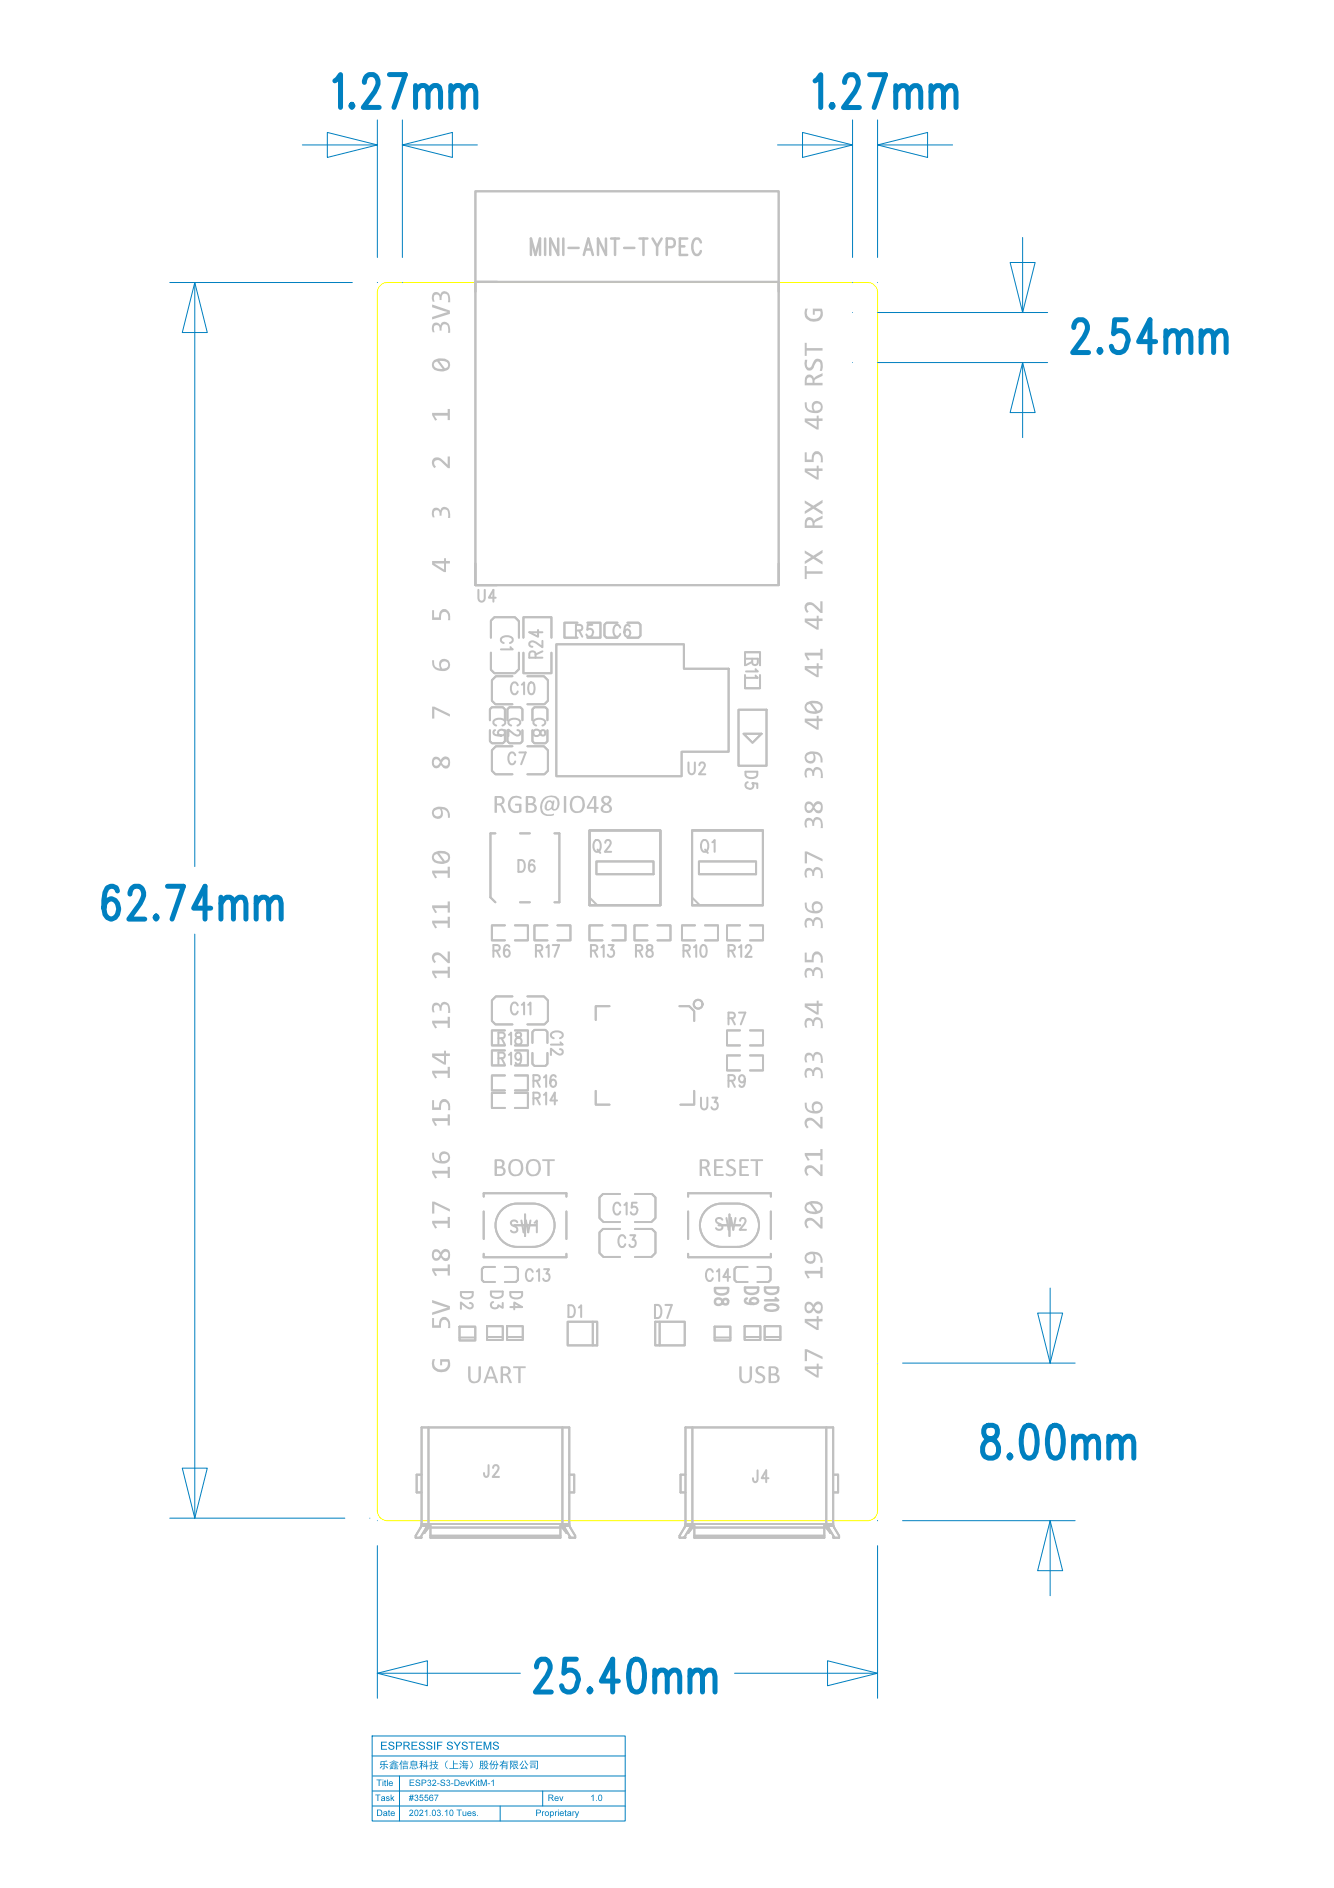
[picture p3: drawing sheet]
<svg xmlns="http://www.w3.org/2000/svg" width="210mm" height="297mm" viewBox="0 0 210 297" stroke-linecap="round" stroke-linejoin="round" font-family="sans-serif">
<path d="M60 44.7l.9-.3h75.6a1.55 1.55 0 0 1 1.6 1.6v191.7a1.55 1.55 0 0 1-1.6 1.5h-75.6a1.55 1.55 0 0 1-1.5-1.5v-191.7l.1-.5z" fill="none" stroke="#ff0" stroke-width=".16"/>
<g fill="none" stroke="#c0c0c0" stroke-width=".31">
<path d="M90.6 98.3v1.9M93.2 98.3h-.7l-.1 .8a.51 .51 0 0 1 .7-.1 .51 .51 0 0 1 .2 .6 .51 .51 0 0 1-.5 .6 .51 .51 0 0 1-.5-.4M81.1 118.8a.5 .5 0 0 0-.5-.4 .5 .5 0 0 0-.5 .4 1.16 1.16 0 0 0 .3 1.4 .53 .53 0 0 0 .7-.4M81.4 114.9h.3l.2 .3v.2l-.2 .3a.67 .67 0 0 1-.8-.2l-.9-.7v1M83.3 107.5l.4-.1a.9 .9 0 0 1 .4 1l-.2 .7-.4 .1a.9 .9 0 0 1-.4-1zM84 114.9a.65 .65 0 0 1 .7 0 .65 .65 0 0 1 .4 .6 .37 .37 0 0 0 .4 .2 .37 .37 0 0 0 .3-.3v-.2a.38 .38 0 0 0-.6-.3l-.1 .2a.61 .61 0 0 1-.4 .7 .61 .61 0 0 1-.8-.4zM84.4 114.2a.5 .5 0 0 1-.5-.5 .5 .5 0 0 1 .5-.5 1.16 1.16 0 0 1 1.4 .3 .53 .53 0 0 1-.5 .7M118.9 106.3l.3 .3h-1.8M83.1 158.1l.4-.4v1.9M81.2 162.5a.41 .41 0 0 0 .2 .7 .61 .61 0 0 1 .6 .4 .61 .61 0 0 1-.3 .7 .54 .54 0 0 1-.6-.4 .54 .54 0 0 1 .4-.6l.3-.1a.37 .37 0 0 0 .2-.4 .37 .37 0 0 0-.3-.3zM82 166.2a.5 .5 0 0 1-.5 .6 .55 .55 0 0 1-.4-.7 .55 .55 0 0 1 .7-.4 1.56 1.56 0 0 1 0 1.7 .4 .4 0 0 1-.7-.2M76.1 187.7v.6"/>
<path d="M76.1 197.3v.5M89.1 187.7v.6M89.1 197.3v.5M97.6 189.7a.5 .5 0 0 0-.5-.5 .5 .5 0 0 0-.5 .5 1.16 1.16 0 0 0 .4 1.4 .53 .53 0 0 0 .6-.5M108.3 187.7v.6M108.3 197.3v.5M121.3 187.7v.6M121.3 197.3v.5"/>
</g>
<g fill="none" stroke="#0080c0" stroke-width=".16">
<path d="M59.4 18.9v21.6M63.3 18.9v21.6M134.1 18.9v21.6M138.1 18.9v21.6M47.6 22.8h11.8M51.5 20.8l7.9 2-7.9 2zM138.1 22.8l7.9-2v4zM138.1 22.8h11.8M160.9 37.4v11.8M26.7 44.4h28.7M30.6 44.4l2 7.9h-3.9zM30.6 44.4v91.9"/>
<path d="M59.4 44.4h.1M134.1 49.2h.1M134.1 57h.1M138.1 49.2h26.7M158.9 41.3h4l-2 7.9zM160.9 57l2 7.9h-4zM160.9 57v11.8M30.6 147v91.9M142 214.5h27.2M163.3 206.6h3.9l-2 7.9zM165.2 202.6v11.9M26.7 238.9h27.6"/>
<path d="M28.7 231h3.9l-2 7.9zM142 239.2h27.2M165.2 239.2l2 7.9h-3.9zM165.2 239.2v11.9M59.4 243.2v24M138.1 243.2v24M58.6 273.1h39.8v13.4h-39.8zM58.6 276.3h39.8M58.6 279.4h39.8M59.4 263.3l7.8-2v3.9zM59.4 263.3h22.5M62.9 279.4v7.1"/>
<path d="M115.6 263.3h22.5M130.2 261.3l7.9 2-7.9 1.9zM58.6 281.8h39.8M58.6 284.1h39.8M78.7 284.1v2.4M85.4 281.8v2.3"/>
</g>
<g fill="#0080c0">
<path d="M59.3 284.7h.4a.51 .51 0 0 1 .5 .5 .51 .51 0 0 1-.5 .5h-.4zM59.5 284.8v.8a.42 .42 0 0 0 .5-.4 .42 .42 0 0 0-.5-.4zM60.4 285.1a.32 .32 0 0 1 .5 .1l.1 .5-.2-.1-.3 .1a.25 .25 0 0 1-.2-.3 .25 .25 0 0 1 .4-.1l.1-.1a.18 .18 0 0 0-.2-.1 .18 .18 0 0 0-.2 .1h-.1zM60.4 285.5a.18 .18 0 0 0 .3 .1 .18 .18 0 0 0 .1-.2zM61.1 284.8l.2-.1v.3h.1v.1h-.1v.5l.1 .1h-.3v-.6h-.1zM61.6 285.1l.3-.1 .2 .3-.5 .1a.23 .23 0 0 0 .2 .2 .23 .23 0 0 0 .2-.1h.1a.38 .38 0 0 1-.5 .2 .38 .38 0 0 1 0-.6zM61.7 285.1l-.1 .2h.4l-.1-.2z"/>
<path d="M59.1 282.3h.8v.2h-.4v.9h-.1v-.9h-.3zM60.1 282.7a.37 .37 0 0 1 .4 0 .37 .37 0 0 1 .1 .5v.2l-.1-.1-.3 .1a.25 .25 0 0 1-.2-.4 .25 .25 0 0 1 .4-.1 .18 .18 0 0 0-.1-.2 .18 .18 0 0 0-.2 .1h-.1zM60.1 283.1a.18 .18 0 0 0 .2 .1 .18 .18 0 0 0 .1-.2zM60.8 282.7l.3-.1 .2 .2-.3-.1h-.1v.2a.29 .29 0 0 1 .4 .1 .29 .29 0 0 1-.2 .4 .29 .29 0 0 1-.3-.2l-.1-.1h.1a.16 .16 0 0 0 .2 .2 .16 .16 0 0 0 .2-.2 .29 .29 0 0 1-.4-.1 .29 .29 0 0 1 0-.3zM61.5 282.3h.1v.6l.3-.3h.2l-.3 .3 .3 .5h-.2l-.2-.4-.1 .4h-.1z"/>
<path d="M59.2 280h.9v.1h-.4v.9h-.1v-.9h-.4zM60.2 280h.1v.1h-.1zM60.2 280.3h.1v.7h-.1zM60.5 280.1l.1-.1v.3h.2v.1h-.2v.4l.2 .2-.3-.1v-.5h-.1zM60.9 280h.1v1h-.1zM61.2 280.3h.4l.2 .3-.5 .1a.23 .23 0 0 0 .1 .2 .23 .23 0 0 0 .3-.1h.1a.38 .38 0 0 1-.5 .1 .38 .38 0 0 1-.1-.6zM61.3 280.5h.4l-.2-.1z"/>
<path d="M59.9 277.1l1-.1 .1 .1-1 .1v.4h.4v-.4h.1v.4h.6v.1h-.6l-.1 .7h-.2l-.1-.1 .3-.1v-.5h-.6v-.1zM60.1 277.8l.1 .1-.4 .4-.1-.1zM60.6 277.9l.1-.1 .4 .3-.1 .1zM61.5 277.4h.4l-.2-.2h.5l-.2 .2h.4h-.1v.1l.2 .1h-1.1l.3-.1v-.1zM62.1 277.9h.4l-.2 .1 .3 .1h-.3v.2l.2-.2 .2 .2h-.8l.2-.2 .1 .2v-.2h-.2l.2-.1zM61.3 277.2l.6-.3 .8 .3v.1h-.2a1.12 1.12 0 0 0-1.2 0zM61.5 277.9h.3h-.1l.1 .1-.1 .1v.1l.2-.1v.2l-.6 .1v-.1h.1v-.2l.2 .1v-.1h-.2l.2-.1zM61.9 277.9l.3-.3 .5 .2v.1l-.4-.2-.3 .3zM61.2 277.9l.4-.3 .3 .2-.3-.1-.3 .3zM62 277.4v.1l.2-.1zM61.7 277.4l.2 .1v-.1zM63.4 277.8h.7v.5l-.1-.1h-.5v.2h-.1zM63.1 277h.2l-.1 .3v1.1h-.2l.1-.9-.2 .2-.1-.1zM63.5 277.9v.2h.5v-.2zM63.3 277.2h1v.1h-1zM63.4 277.4h.8v.1h-.8zM63.4 277.6h.8v.1h-.8zM63.6 277h.2v.1l-.1 .1zM64.6 277.1h.3v-.2l.2 .1-.1 .1h.6v.7h-1zM64.8 277.9h.1v.3h.5v-.1l.1 .1v.1h-.7zM64.7 277.2v.1h.8v-.1zM64.7 277.6v.1h.8v-.1zM64.7 277.4v.1h.8v-.1zM65.5 278l.1-.1 .2 .3h-.1zM64.5 277.9l.1 .1-.1 .3h-.1zM65.1 277.9h.1l.1 .1-.1 .1zM66 277.1l.5-.1 .1 .1h-.2v.3h.2v.1h-.2v.9h-.1v-.6l-.2 .4-.1-.1 .3-.6h-.3v-.1h.3v-.2h-.2zM67.1 277h.1v.8h.2v.1h-.2v.5h-.1v-.4h-.5v-.1l.5-.1zM66.7 277.5l.3 .2-.1 .1-.2-.3zM66.7 277.2l.1-.1 .2 .3h-.1zM66.4 277.7l.1-.1 .2 .2-.1 .1zM68.1 277.2h.4l-.1-.2h.2v.2h.3v.1h-.3v.3h.3l-.3 .5 .4 .2-.1 .1-.4-.2-.4 .1h-.1l.4-.2-.2-.6 .3 .1v-.3h-.4zM67.8 277h.1v.3h.2v.1h-.2v.2h.2v.1h-.2v.6l-.2 .1 .1-.6-.2 .1-.1-.1 .3-.1v-.3h-.2v-.1h.2zM68.3 277.7l.2 .3 .2-.3zM70.4 277l.1 .1a.68 .68 0 0 0 0 1.1l-.1 .1a.78 .78 0 0 1 0-1.3zM71.3 277h.1v.4h.6v.2h-.6v.6h.7v.1h-1.4v-.1h.6zM72.9 276.9l.2 .1-.1 .1h.7v.1h-.7l-.1 .2h.6v.3h.2v.1h-.2v.3h.1v.1h-.1l-.1 .2-.2-.1 .2-.1h-.6l.1-.4h-.2v-.1h.2v-.3l-.1 .1-.1-.1zM72.9 277.8v.3h.5v-.3zM73 277.5l-.1 .2h.5v-.2zM72.5 277.8l.1 .1-.2 .4h-.1zM72.3 277.4l.3 .2v.1l-.3-.2zM72.4 277l.3 .2-.1 .1-.3-.2zM73.1 277.9l.1-.1 .1 .2-.1 .1zM73.1 277.5l.2 .2h-.1zM74 277a.78 .78 0 0 1 0 1.3v-.1a.67 .67 0 0 0 0-1.1zM75.6 277h.4v1.3l-.2 .1 .1-.6h-.2l-.2 .6-.1-.1 .1-.3zM76.1 277.6h.7l-.3 .5 .4 .2-.1 .1-.3-.2-.4 .2-.1-.1 .4-.2zM76.2 277h.5v.4h.2l-.1 .1h-.2l-.1-.4h-.2l-.1 .5-.1-.1zM75.7 277.5v.2h.2v-.2zM75.7 277.1v.3h.2v-.3zM76.3 277.7l.2 .3 .1-.3zM77.7 277l.2 .1-.3 .5h.6l-.2-.6h.1l.4 .6-.2 .1v-.1l-.1 .3a.31 .31 0 0 1-.3 .5v-.2a.35 .35 0 0 0 .2-.5h-.3v.4l-.3 .3-.1-.1 .3-.3v-.3l-.1-.1-.1 .2-.1-.1zM77.3 276.9l.2 .1-.2 .3v1.1h-.1v-.9l-.1 .2-.1-.1zM78.7 277.2h.4l.1-.3 .1 .1v.2h.7v.1h-.8l-.1 .1h.8l-.1 .9-.2 .1-.1-.2h.2v-.2h-.6v.4h-.2l.1-.7-.3 .2-.1-.1 .5-.5h-.4zM79.1 277.5v.2h.6v-.2zM79.1 277.8v.2h.6v-.2zM80.8 277h.6v.6h-.3l.1 .3 .2-.2 .1 .1-.3 .2 .4 .2-.1 .1-.3-.2-.1-.5h-.2v.6l.2-.1v.1l-.3 .2v-.1zM80.2 277h.5l-.2 .5 .2 .4-.2 .2-.1-.1a.23 .23 0 0 0 .2-.3 .23 .23 0 0 0-.2-.2l.1-.4h-.1v1.3h-.2zM80.9 277.4v.1h.4v-.1zM80.9 277.1v.2h.4v-.2zM82.3 277.5l.2 .1-.4 .6 .7-.1-.2-.2 .1-.1 .3 .5-.1 .1-.1-.2-.8 .1-.1-.1zM82.5 277h.1l.6 .7-.2 .1-.1-.2zM82.2 277l.1 .1-.5 .7-.1-.1zM83.5 277.6h.7v.5h-.6v.1h-.1zM83.4 277h1.2v1.3l-.3 .1v-.2l.2-.1v-1h-1.1zM83.6 277.7v.3h.5v-.3zM83.3 277.3h1v.1h-1z"/>
<path d="M60 274h.9v.2h-.8v.4h.7v.1h-.7v.4h.8v.2h-.9zM61.2 274.2a.49 .49 0 0 1 .5-.2 .49 .49 0 0 1 .3 .4h-.1a.26 .26 0 0 0-.3-.3 .26 .26 0 0 0-.2 .4 .46 .46 0 0 1 .5 .2 .46 .46 0 0 1 .1 .5 .55 .55 0 0 1-.9-.4h.2a.3 .3 0 0 0 .3 .4 .3 .3 0 0 0 .2-.4 .46 .46 0 0 1-.6-.6zM62.3 274h.5a.38 .38 0 0 1 .5 .4 .38 .38 0 0 1-.5 .4h-.3v.5h-.2zM62.5 274.2v.4h.3a.24 .24 0 0 0 .3-.2 .24 .24 0 0 0-.3-.2zM63.5 274h.5a.35 .35 0 0 1 .5 .3 .35 .35 0 0 1-.4 .4l.5 .6h-.2l-.2-.3a.42 .42 0 0 0-.5-.3v.6h-.2zM63.7 274.2v.4l.6-.1-.1-.3zM64.7 274h1v.2h-.8v.4h.7v.1h-.7v.4h.8v.2h-1zM66 274.2a.49 .49 0 0 1 .5-.2 .49 .49 0 0 1 .3 .4h-.1a.26 .26 0 0 0-.3-.3 .26 .26 0 0 0-.2 .4 .46 .46 0 0 1 .5 .2 .46 .46 0 0 1 0 .5 .55 .55 0 0 1-.8-.4h.1a.3 .3 0 0 0 .4 .4 .3 .3 0 0 0 .2-.4 .46 .46 0 0 1-.6-.6zM67.2 274.1a.49 .49 0 0 1 .8 .3h-.2a.26 .26 0 0 0-.3-.3 .26 .26 0 0 0-.2 .4h.1a.46 .46 0 0 1 .5 .2 .46 .46 0 0 1 0 .5 .55 .55 0 0 1-.9-.4h.2a.3 .3 0 0 0 .3 .4 .3 .3 0 0 0 .3-.4h-.1a.43 .43 0 0 1-.5-.2 .43 .43 0 0 1 0-.5zM68.3 274h.2v1.3h-.2zM68.8 274h.8v.2h-.7v.4h.6v.1h-.6v.6h-.1zM70.4 274.2a.49 .49 0 0 1 .5-.2 .49 .49 0 0 1 .3 .4h-.1a.26 .26 0 0 0-.3-.3 .26 .26 0 0 0-.2 .4 .46 .46 0 0 1 .5 .2 .46 .46 0 0 1 .1 .5 .55 .55 0 0 1-.9-.4h.2a.3 .3 0 0 0 .3 .4 .3 .3 0 0 0 .2-.4 .46 .46 0 0 1-.6-.6zM71.4 274h.2l.4 .6 .3-.6h.2l-.5 .8v.5h-.1v-.5zM72.8 274.1a.49 .49 0 0 1 .8 .3h-.2a.26 .26 0 0 0-.3-.3 .26 .26 0 0 0-.2 .4h.1a.46 .46 0 0 1 .5 .2 .46 .46 0 0 1 0 .5 .55 .55 0 0 1-.9-.4h.2a.3 .3 0 0 0 .3 .4 .3 .3 0 0 0 .3-.4h-.1a.43 .43 0 0 1-.5-.2 .43 .43 0 0 1 0-.5zM73.7 274h1.1v.2h-.5v1.1h-.1v-1.1h-.5zM74.9 274h.9v.2h-.7v.4h.7v.1h-.7v.4h.8v.2h-1zM76.1 274h.3l.3 1.1 .3-1.1h.3v1.3h-.2v-1.1l-.3 1.1h-.2l-.3-1.1v1.1h-.2zM77.7 274.1a.49 .49 0 0 1 .8 .3h-.2a.26 .26 0 0 0-.3-.3 .26 .26 0 0 0-.2 .4h.1a.46 .46 0 0 1 .5 .2 .46 .46 0 0 1 0 .5 .55 .55 0 0 1-.9-.4h.2a.3 .3 0 0 0 .3 .4 .3 .3 0 0 0 .3-.4h-.1a.43 .43 0 0 1-.5-.2 .43 .43 0 0 1 0-.5z"/>
<path d="M84.4 284.7h.3a.3 .3 0 0 1 .4 .3 .3 .3 0 0 1-.3 .3h-.3v.4h-.1zM84.5 284.8v.4h.3a.19 .19 0 0 0 .2-.2 .19 .19 0 0 0-.2-.2zM85.3 285l.1 .1 .3-.1-.3 .2v.5h-.1zM85.7 285.4a.36 .36 0 0 1 .7 0 .36 .36 0 0 1-.7 0zM85.8 285.4a.25 .25 0 0 0 .5 0 .25 .25 0 0 0-.5 0zM86.5 285h.2v.1a.33 .33 0 0 1 .5 .3 .33 .33 0 0 1-.5 .2v.4h-.2zM86.7 285.2v.4a.23 .23 0 0 0 .3-.2 .23 .23 0 0 0-.3-.2zM87.3 285l.1 .1 .3-.1-.2 .2v.5h-.2zM87.8 284.7h.1v.1h-.1zM87.8 285h.1v.7h-.1zM88.1 285.1l.4-.1 .2 .3-.5 .1a.23 .23 0 0 0 .1 .2 .23 .23 0 0 0 .3-.1h.1a.38 .38 0 0 1-.5 .2 .38 .38 0 0 1-.1-.6zM88.2 285.1v.2h.4l-.1-.2zM88.9 284.8l.1-.1v.3h.2v.1h-.2v.5l.2 .1h-.3v-.6h-.1zM89.4 285a.37 .37 0 0 1 .4 .1 .37 .37 0 0 1 .1 .4v.2l-.2-.1-.2 .1a.25 .25 0 0 1-.2-.3 .25 .25 0 0 1 .3-.1l.1-.1a.18 .18 0 0 0-.1-.1 .18 .18 0 0 0-.2 .1h-.1zM89.4 285.5a.18 .18 0 0 0 .2 .1 .18 .18 0 0 0 .1-.2zM90.1 285l.1 .1 .3-.1-.3 .2v.5h-.1zM90.5 285h.1l.2 .6 .2-.6h.1l-.4 1h-.2l.2-.3z"/>
<path d="M64.5 284.8a.35 .35 0 0 1 .5 .1 .35 .35 0 0 1-.3 .5l-.2 .2h.5v.1h-.6l.1-.2a.51 .51 0 0 0 .3-.6l-.2-.1-.1 .2h-.1zM65.3 284.8a.4 .4 0 0 1 .5 .1 .4 .4 0 0 1 0 .5 .34 .34 0 0 1-.4 .3 .34 .34 0 0 1-.2-.5zM65.4 284.9l-.1 .1a.4 .4 0 0 0 .3 .6l.1-.2a.4 .4 0 0 0-.3-.6zM66.1 284.8a.35 .35 0 0 1 .5 .1 .35 .35 0 0 1-.3 .5l-.2 .2h.5v.1h-.6v-.2a.51 .51 0 0 0 .4-.6l-.2-.1-.1 .2h-.1zM66.9 285l.3-.3v1h-.1v-.8l-.2 .2zM67.6 285.6h.1v.1h-.1zM68.1 284.8a.41 .41 0 0 1 .5 .1 .41 .41 0 0 1 0 .5 .34 .34 0 0 1-.4 .3 .34 .34 0 0 1-.3-.5zM68.1 284.9v.1a.4 .4 0 0 0 .2 .6l.2-.2a.4 .4 0 0 0-.3-.6zM68.8 284.8a.26 .26 0 0 1 .5 0 .26 .26 0 0 1-.1 .4 .31 .31 0 0 1 0 .5 .31 .31 0 0 1-.5-.3h.2a.2 .2 0 0 0 .2 .2 .2 .2 0 0 0 .1-.2 .2 .2 0 0 0-.2-.2v-.1a.16 .16 0 0 0 .2-.1 .16 .16 0 0 0-.2-.2 .16 .16 0 0 0-.1 .2h-.2zM69.6 285.6h.1v.1h-.1zM70 285l.4-.3v1h-.1v-.8l-.3 .2zM70.8 284.8a.4 .4 0 0 1 .5 .1 .4 .4 0 0 1 0 .5 .34 .34 0 0 1-.4 .3 .34 .34 0 0 1-.2-.5zM70.9 284.9l-.1 .1a.4 .4 0 0 0 .3 .6l.1-.2a.4 .4 0 0 0-.2-.6zM71.8 284.7h.9v.1h-.4v.9h-.1v-.9h-.4zM72.8 285h.1v.4a.18 .18 0 0 0 .2 .2 .18 .18 0 0 0 .1-.2v-.4h.2v.7h-.2v-.1a.25 .25 0 0 1-.3 .1 .25 .25 0 0 1-.1-.3zM73.6 285.1l.4-.1 .2 .3-.6 .1a.23 .23 0 0 0 .2 .2 .23 .23 0 0 0 .3-.1h.1a.38 .38 0 0 1-.6 .2 .38 .38 0 0 1 0-.6zM73.7 285.2l.4 .1-.2-.2zM74.4 285h.3l.2 .2-.3-.1h-.1v.1a.29 .29 0 0 1 .4 .2 .29 .29 0 0 1-.2 .4 .29 .29 0 0 1-.4-.2v-.1h.1a.16 .16 0 0 0 .2 .1 .16 .16 0 0 0 .1-.2 .29 .29 0 0 1-.3-.1 .29 .29 0 0 1 0-.3zM75.1 285.6h.1v.1h-.1z"/>
<path d="M64.6 282.3h.1v.3h.2v-.3h.1v.3h.1v.1h-.1l-.1 .3h.2v.1h-.2l-.1 .3h-.1l.1-.3h-.2l-.1 .3h-.1l.1-.3h-.2v-.1h.2v-.3h-.2v-.1h.3zM64.7 282.7l-.1 .3h.2v-.3zM65.3 282.4a.26 .26 0 0 1 .4 0 .26 .26 0 0 1-.1 .4 .31 .31 0 0 1 .1 .5 .31 .31 0 0 1-.5-.2h.1a.2 .2 0 0 0 .3 .1 .2 .2 0 0 0 .1-.2 .2 .2 0 0 0-.3-.1v-.1a.18 .18 0 0 0 .3-.2 .16 .16 0 0 0-.2-.2 .16 .16 0 0 0-.2 .2h-.1zM66.1 282.4h.5v.1h-.4l-.1 .2a.33 .33 0 0 1 .5 .2 .33 .33 0 0 1-.2 .5 .33 .33 0 0 1-.4-.3h.1a.21 .21 0 0 0 .3 .1 .21 .21 0 0 0 .1-.4 .21 .21 0 0 0-.4 .1h-.1zM66.9 282.4h.5v.1h-.4l-.1 .2a.33 .33 0 0 1 .5 .2 .33 .33 0 0 1-.2 .5 .33 .33 0 0 1-.4-.3h.1a.21 .21 0 0 0 .3 .1 .21 .21 0 0 0 0-.4 .21 .21 0 0 0-.3 .1h-.1zM67.6 282.5l.4-.1 .2 .2h-.1a.2 .2 0 0 0-.3-.1 .2 .2 0 0 0-.1 .2v.1a.32 .32 0 0 1 .4 .1 .32 .32 0 0 1-.1 .5 .32 .32 0 0 1-.4-.3zM67.7 283a.22 .22 0 0 0 .4 0 .22 .22 0 0 0-.4 0zM68.3 282.4h.7l-.4 1h-.1v-.3l.4-.6h-.6z"/>
<path d="M64.4 280h.8v.1h-.6v.3h.5v.1h-.5v.4h.6v.1h-.8zM65.5 280a.4 .4 0 0 1 .6 .3h-.1a.21 .21 0 0 0-.3-.2 .21 .21 0 0 0-.1 .2l.1 .1a.35 .35 0 0 1 .4 .4 .35 .35 0 0 1-.6 .2l-.1-.3-.1-.1h.2a.24 .24 0 0 0 .3 .3 .24 .24 0 0 0 .1-.3h-.1a.32 .32 0 0 1-.3-.2 .32 .32 0 0 1 0-.4zM66.3 280h.4a.3 .3 0 0 1 .4 .3 .3 .3 0 0 1-.4 .3h-.2v.4h-.2zM66.5 280.1v.4h.2a.19 .19 0 0 0 .3-.2 .19 .19 0 0 0-.3-.2zM67.3 280a.26 .26 0 0 1 .5 0 .26 .26 0 0 1-.1 .4 .31 .31 0 0 1 0 .6 .31 .31 0 0 1-.5-.3h.2a.2 .2 0 0 0 .2 .2 .2 .2 0 0 0 .1-.3 .2 .2 0 0 0-.2-.1v-.1a.16 .16 0 0 0 .2-.1 .16 .16 0 0 0-.2-.2 .16 .16 0 0 0-.1 .2l-.2-.1zM68.1 280a.35 .35 0 0 1 .5 .2 .35 .35 0 0 1-.2 .5l-.2 .2h.5v.1h-.7l.1-.2a.51 .51 0 0 0 .4-.7h-.3l-.1 .2h-.1zM68.8 280.6h.4v.1h-.4zM69.4 280a.4 .4 0 0 1 .6 .3h-.1a.21 .21 0 0 0-.2-.2 .21 .21 0 0 0-.2 .2l.1 .1a.35 .35 0 0 1 .5 .4 .35 .35 0 0 1-.6 .2l-.2-.3v-.1h.1a.24 .24 0 0 0 .3 .3 .24 .24 0 0 0 .1-.3 .32 .32 0 0 1-.4-.2 .32 .32 0 0 1 0-.4zM70.3 280a.26 .26 0 0 1 .4 0 .26 .26 0 0 1 0 .4 .31 .31 0 0 1 0 .6 .31 .31 0 0 1-.5-.3h.1a.2 .2 0 0 0 .3 .2 .2 .2 0 0 0 .1-.3 .2 .2 0 0 0-.3-.1l.1-.1a.16 .16 0 0 0 .2-.1 .16 .16 0 0 0-.2-.2 .16 .16 0 0 0-.1 .2l-.2-.1zM71 280.6h.3v.1h-.3zM71.5 280h.4a.51 .51 0 0 1 .4 .5 .51 .51 0 0 1-.4 .5h-.4zM71.6 280.1v.8a.42 .42 0 0 0 .6-.4 .42 .42 0 0 0-.6-.4zM72.5 280.3h.4l.2 .3-.5 .1a.23 .23 0 0 0 .1 .2 .23 .23 0 0 0 .3-.1h.1a.38 .38 0 0 1-.5 .1 .38 .38 0 0 1-.1-.6zM72.6 280.5h.4l-.2-.1zM73.2 280.3h.1l.2 .6 .2-.6h.2l-.3 .7h-.1zM74 280h.1v.4l.5-.4h.2l-.4 .4 .4 .6h-.1l-.4-.5-.2 .1v.4h-.1zM74.9 280h.1v.1h-.1zM74.9 280.3h.1v.7h-.1zM75.2 280.1l.2-.1v.3h.1v.1h-.1v.4l.1 .2-.2-.1-.1-.5h-.1zM75.6 280h.2l.3 .8 .3-.8h.2v1h-.1v-.9l-.3 .9h-.2l-.2-.9v.9h-.2zM76.7 280.6h.4v.1h-.4zM77.3 280.2l.4-.2v1h-.1v-.8l-.3 .2z"/>
<path d="M86.3 282.3h.4a.28 .28 0 0 1 .4 .3 .28 .28 0 0 1-.3 .3l.4 .5h-.2l-.3-.5h-.3v.5h-.1zM86.4 282.5v.3l.5-.1v-.2zM87.3 282.7l.4-.1 .2 .4h-.5a.23 .23 0 0 0 .1 .2 .23 .23 0 0 0 .3-.1h.1a.38 .38 0 0 1-.5 .2 .38 .38 0 0 1-.1-.6zM87.4 282.8l.4 .1-.2-.2zM88 282.6h.1l.2 .6 .2-.6h.2l-.3 .8h-.1z"/>
</g>
<path d="M84.7 99.1v1.1l-1.4-.7h2M84.3 103.5v-.7a.51 .51 0 0 0-.5-.3 .51 .51 0 0 0-.5 .3v.7h2M85.3 100.8v1l-.9-.7a.6 .6 0 0 0-.7-.2 .6 .6 0 0 0-.4 .6l.2 .2 .3 .1M85.3 102.5l-1 .5M76.1 187.7v.6M76.1 197.3v.5M89.1 187.7v.6M89.1 197.3v.5M108.3 187.7v.6M108.3 197.3v.5M121.3 187.7v.6M121.3 197.3v.5" fill="none" stroke="#c0c0c0" stroke-width=".31"/>
<text font-size="175" fill="#c0c0c0" x="58.4" y="194.8">J1</text>
<text font-size="175" fill="#0080c0" x="129.3" y="194.8">J3</text>
<text font-size="62.3" fill="#c0c0c0" x="74.6" y="83.4">U4</text>
<g font-size="23" fill="#c0c0c0">
<text x="64.6" y="238.8">J2</text>
<text x="106.1" y="238.8">J4</text>
</g>
<text font-size="21.1" fill="#c0c0c0" x="87.4" y="119.3">U2</text>
<text font-size="17.7" fill="#c0c0c0" x="92.7" y="172.4">U3</text>
<text font-size="14.9" fill="#c0c0c0" x="77" y="141.9">D6</text>
<g font-size="12.1" fill="#c0c0c0">
<text x="92.6" y="140.9">Q2</text>
<text x="108.7" y="140.9">Q1</text>
</g>
<g font-size="10.4" fill="#c0c0c0">
<text x="74.6" y="196.5">SW1</text>
<text x="106.7" y="196.5">SW2</text>
</g>
<g font-size="9.1" fill="#c0c0c0">
<text x="77.1" y="104.8">C1</text>
<text x="82.2" y="104.8">R24</text>
<text x="116" y="119.3">D5</text>
</g>
<g font-size="7.9" fill="#0080c0">
<text x="52.7" y="16.9">1.27mm</text>
<text x="128.2" y="16.9">1.27mm</text>
<text x="168.8" y="55.5">2.54mm</text>
<text x="16.3" y="144.6">62.74mm</text>
<text x="154.6" y="229.4">8.00mm</text>
<text x="84.2" y="266.2">25.40mm</text>
</g>
<g font-size="6" fill="#c0c0c0">
<text x="117.1" y="107.6">R11</text>
<text x="76.9" y="116.3">C9C2 C8</text>
<text x="83.6" y="167">C12</text>
</g>
<g font-size="5.6" fill="#c0c0c0">
<text x="72.1" y="211.8">D2 D3D4</text>
<text x="112.3" y="211.8">D8 D9D10</text>
</g>
<g font-size="4.7" fill="#c0c0c0">
<text x="77.2" y="110.3">C10</text>
<text x="77.2" y="121.3">C7</text>
<text x="77.2" y="160.7">C11</text>
<text x="94.2" y="191.8">C15</text>
<text x="94.2" y="197.3">C3</text>
</g>
<g font-size="4.6" fill="#c0c0c0">
<text x="68.6" y="236.1" transform="rotate(-90 68.6 236.1)">J2x8</text>
<text x="90.7" y="236.1" transform="rotate(-90 90.7 236.1)">J2x9</text>
<text x="110.1" y="236.1" transform="rotate(-90 110.1 236.1)">J4x8</text>
<text x="132.2" y="236.1" transform="rotate(-90 132.2 236.1)">J4x9</text>
</g>
<g font-size="4" fill="#c0c0c0">
<text x="70.8" y="58.6" transform="rotate(-90 70.8 58.6)">0</text>
<text x="70.8" y="66.5" transform="rotate(-90 70.8 66.5)">1</text>
<text x="129.4" y="67.7" transform="rotate(-90 129.4 67.7)">46 RST G</text>
<text x="70.8" y="74" transform="rotate(-90 70.8 74)">2</text>
<text x="70.8" y="81.8" transform="rotate(-90 70.8 81.8)">3</text>
<text x="70.8" y="90.1" transform="rotate(-90 70.8 90.1)">4</text>
<text x="70.8" y="98" transform="rotate(-90 70.8 98)">5</text>
<text x="129.4" y="99.1" transform="rotate(-90 129.4 99.1)">42 TX RX 45</text>
<text x="70.8" y="105.8" transform="rotate(-90 70.8 105.8)">6</text>
<text x="129.4" y="106.6" transform="rotate(-90 129.4 106.6)">41</text>
<text x="70.8" y="113.3" transform="rotate(-90 70.8 113.3)">7</text>
<text x="129.4" y="114.9" transform="rotate(-90 129.4 114.9)">40</text>
<text x="70.8" y="121.2" transform="rotate(-90 70.8 121.2)">8</text>
<text x="129.4" y="122.8" transform="rotate(-90 129.4 122.8)">39</text>
<text x="70.8" y="129.1" transform="rotate(-90 70.8 129.1)">9</text>
<text x="129.4" y="130.6" transform="rotate(-90 129.4 130.6)">38</text>
<text x="70.8" y="138.5" transform="rotate(-90 70.8 138.5)">10</text>
<text x="129.4" y="138.5" transform="rotate(-90 129.4 138.5)">37</text>
<text x="70.8" y="146.4" transform="rotate(-90 70.8 146.4)">11</text>
<text x="129.4" y="146.4" transform="rotate(-90 129.4 146.4)">36</text>
<text x="70.8" y="154.2" transform="rotate(-90 70.8 154.2)">12</text>
<text x="129.4" y="154.2" transform="rotate(-90 129.4 154.2)">35</text>
<text x="70.8" y="162.1" transform="rotate(-90 70.8 162.1)">13</text>
<text x="129.4" y="162.1" transform="rotate(-90 129.4 162.1)">34</text>
<text x="70.8" y="170" transform="rotate(-90 70.8 170)">14</text>
<text x="129.4" y="170" transform="rotate(-90 129.4 170)">33</text>
<text x="70.8" y="177.5" transform="rotate(-90 70.8 177.5)">15</text>
<text x="129.4" y="177.9" transform="rotate(-90 129.4 177.9)">26</text>
<text x="70.8" y="185.7" transform="rotate(-90 70.8 185.7)">16</text>
<text x="129.4" y="185.3" transform="rotate(-90 129.4 185.3)">21</text>
<text x="70.8" y="193.6" transform="rotate(-90 70.8 193.6)">17</text>
<text x="129.4" y="193.6" transform="rotate(-90 129.4 193.6)">20</text>
<text x="129.4" y="201.5" transform="rotate(-90 129.4 201.5)">19</text>
<text x="70.8" y="209.3" transform="rotate(-90 70.8 209.3)">5V 18</text>
<text x="129.4" y="209.3" transform="rotate(-90 129.4 209.3)">48</text>
<text x="85.8" y="211.3">D1 D7</text>
<text x="70.8" y="216" transform="rotate(-90 70.8 216)">G</text>
<text x="129.4" y="216.8" transform="rotate(-90 129.4 216.8)">47</text>
</g>
<g font-size="3.1" fill="#c0c0c0">
<text x="75.1" y="94.8">U4</text>
<text x="78.7" y="99.9" transform="rotate(90 78.7 99.9)">C1</text>
<text x="90.5" y="100.3">R5</text>
<text x="96.4" y="100.3">C6</text>
<text x="117.2" y="103.5" transform="rotate(90 117.2 103.5)">R11</text>
<text x="77.5" y="112.9" transform="rotate(90 77.5 112.9)">C9</text>
<text x="79.8" y="112.9" transform="rotate(90 79.8 112.9)">C2</text>
<text x="80.2" y="109.4">C10</text>
<text x="79.8" y="120.4">C7</text>
<text x="108.2" y="122">U2</text>
<text x="117.1" y="121.3" transform="rotate(90 117.1 121.3)">D5</text>
<text x="81.4" y="137.3">D6</text>
<text x="93.2" y="134.2">Q2</text>
<text x="110.1" y="134.2">Q1</text>
<text x="77.5" y="150.7">R6</text>
<text x="84.2" y="150.7">R17</text>
<text x="92.8" y="150.7">R13</text>
<text x="99.9" y="150.7">R8</text>
<text x="107.4" y="150.7">R10</text>
<text x="114.5" y="150.7">R12</text>
<text x="80.2" y="159.8">C11</text>
<text x="114.5" y="161.3">R7</text>
<text x="78.3" y="164.5">R18</text>
<text x="78.3" y="167.6">R19</text>
<text x="86.5" y="162.1" transform="rotate(90 86.5 162.1)">C12</text>
<text x="83.8" y="173.9">R14</text>
<text x="83.8" y="171.2">R16</text>
<text x="114.5" y="171.2">R9</text>
<text x="110.1" y="174.7">U3</text>
<text x="96.4" y="191.2">C15</text>
<text x="80.2" y="194">SW1</text>
<text x="97.2" y="196.4">C3</text>
<text x="112.5" y="193.6">SW2</text>
<text x="72.4" y="203.1" transform="rotate(90 72.4 203.1)">D2</text>
<text x="77.1" y="203" transform="rotate(90 77.1 203)">D3</text>
<text x="80.1" y="203.1" transform="rotate(90 80.1 203.1)">D4</text>
<text x="82.6" y="201.7">C13</text>
<text x="110.9" y="201.7">C14</text>
<text x="112.5" y="202.6" transform="rotate(90 112.5 202.6)">D8</text>
<text x="117.2" y="202.6" transform="rotate(90 117.2 202.6)">D9</text>
<text x="120.4" y="202.6" transform="rotate(90 120.4 202.6)">D10</text>
<text x="89.3" y="207.4">D1</text>
<text x="103.1" y="207.4">D7</text>
<text x="76" y="232.5">J2</text>
<text x="118.3" y="233.3">J4</text>
</g>
<g font-size="2.7" fill="#c0c0c0">
<text x="88.7" y="100.1">R5</text>
<text x="95" y="100.1">C6</text>
<text x="77.2" y="147.7">R6</text>
<text x="83.9" y="147.7">R17</text>
<text x="92.6" y="147.7">R13</text>
<text x="99.7" y="147.7">R8</text>
<text x="107.2" y="147.7">R10</text>
<text x="114.2" y="147.7">R12</text>
<text x="114.2" y="164.3">R7</text>
<text x="77.2" y="171.3">R16</text>
<text x="114.2" y="168.2">R9</text>
<text x="77.2" y="174.1">R14</text>
<text x="75.7" y="201.5">C13</text>
<text x="115.4" y="201.5">C14</text>
</g>
<g font-size="1.6" fill="#c0c0c0">
<text x="119" y="104.7" transform="rotate(-90 119 104.7)">R11x1</text>
<text x="79.2" y="167.2" transform="rotate(-90 79.2 167.2)">R19x1</text>
<text x="79.2" y="164.1" transform="rotate(-90 79.2 164.1)">R18x2</text>
</g>
<text font-size="1.3" fill="#0080c0" x="92.9" y="283.4">1.0</text>
</svg>
